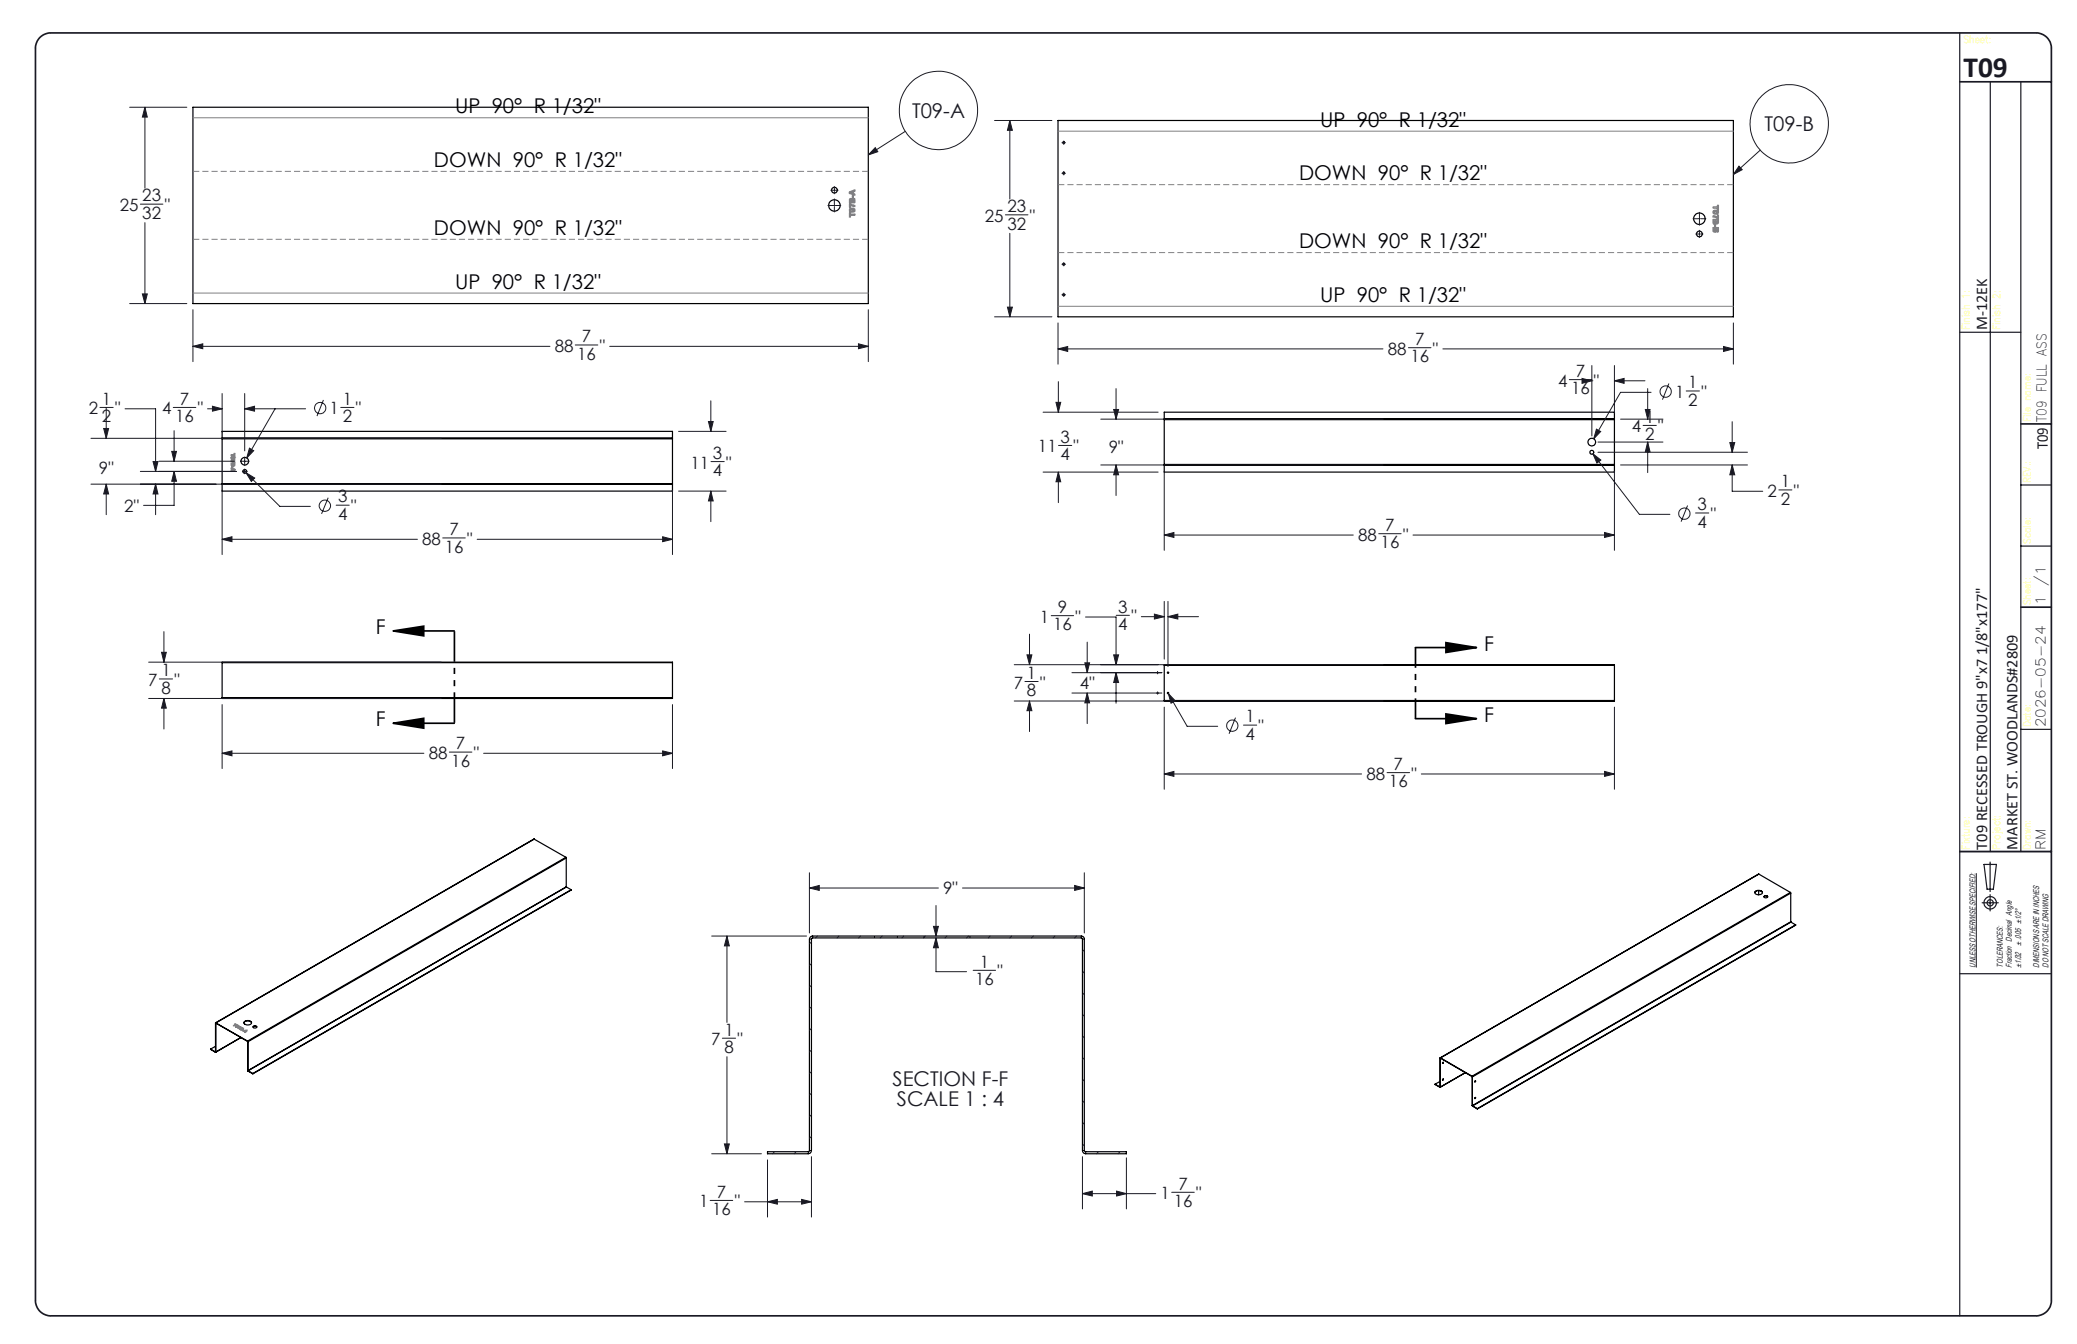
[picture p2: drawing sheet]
<svg xmlns="http://www.w3.org/2000/svg" width="432mm" height="279mm" viewBox="0 0 432 279" stroke-linecap="round" stroke-linejoin="round" font-family="sans-serif">
<g fill="none" stroke="#191924" stroke-width=".21">
<path d="M27 22.3h11.8M30.1 22.3l.5 2h-1zM30.1 22.3v16.8M172.7 39.5h.4M173.3 39.5h.3M173.5 38.8v.4M173.5 39.4v.3M173.5 39.9v.4M173.8 39.5h.4M182 30.7l.5 .8-2 .7zM188.2 27.3l-7.7 4.9M206.8 25h11.9"/>
<path d="M209.9 25l.6 2.1h-1.1zM209.9 25v16.4M220.8 29.7h.1M220.8 36h.1M221 29.7h.3M221 36h.3M221.2 29.3v.1M221.2 29.5v.3M221.2 30h.1M221.2 35.7h.1M221.2 35.8v.4M221.2 36.3v.1"/>
<path d="M221.5 29.7h.1M221.5 36h.1M361.5 34.5l.7 .8-1.8 1zM365.9 31.2l-5.5 5.1M29.2 42.4h4.7M30.1 46.3v16.8M172.1 42.7h1M173.3 42.7h.3M173.5 41.3v1.1M173.5 42.5v.4M173.5 43v1.1M173.8 42.7h1"/>
<path d="M209 44.7h4.7M209.9 48.5v17.4M220.8 54.9h.1M221 54.9h.3M221.2 54.6h.1M221.2 54.8v.3M221.2 55.2v.1M221.5 54.9h.1M352 45.5h1M352.5 48.6h.5M353.1 48.6h.3M353.1 45.5h.3"/>
<path d="M353.3 44.1v1.1M353.3 45.3v.3M353.3 45.8v1M353.3 47.9v.4M353.3 48.5v.3M353.3 49v.4M353.6 48.6h.4M353.6 45.5h1M27 63.1h11.8M29.6 61.1h1l-.5 2zM40.1 72l2.1-.5v1zM40.1 64.4v10.8"/>
<path d="M40.1 72h74.2M119.6 71.7h4.7M126.8 72h53.7M178.5 71.5l2 .5-2 .5zM180.5 64.4v10.8M206.8 65.9h11.9M209.4 63.9h1.1l-.6 2zM220 72.5l2-.5v1.1zM220 67.1v8.6M220 72.5h67.5M220 79.3v6.4M220.8 61.3h.1"/>
<path d="M221 61.3h.3M221.2 60.9v.1M221.2 61.1v.4M221.2 61.6h.1M221.5 61.3h.1M292.8 72.3h4.7M300 72.5h60.4M326.2 78.9h4.7M328.9 78.7l2 .5-2 .5zM330.9 79.2h.1M330.9 76v14.6M335.6 79.2l2-.5v1z"/>
<path d="M335.6 76v9.9M335.6 79.2h6.4M347 79.7l-1.4 3.4M358.3 72l2.1 .5-2.1 .6zM360.4 67.1v8.6M18.9 91.1h72.8M20.8 84.7h2.7M21.6 89.1h1l-.5 2zM22.1 84.8v6.3M26 85h6.3v13M29.2 98h19.9M31.8 96h1l-.5 2z"/>
<path d="M33 95.9h15.7M35.7 93.8h1l-.5 2.1zM36 84.7h4.7M36.2 98l.5 2h-1zM36.2 98v7.1h-6.4M36.2 89.5v6.4M43.1 85h3.1M44.2 84.5l2 .5-2 .5zM46.2 81.8v8.1M50 95.9h.7M50.4 98h.3M50.8 98h.2"/>
<path d="M50.8 95.9h.2M50.9 85l2-.5v1zM50.9 85h12.6M50.9 81.8v11.9M50.9 95v.7M50.9 95.8v.2M50.9 96.1v.7M50.9 97.5v.3M50.9 97.9v.2M50.9 98.2v.3M51.1 98h.3M51.1 95.9h.7"/>
<path d="M51.2 98.3l1.8 1.1-.8 .7zM51.2 98.3l7 7h6.3M51.9 93.2l.8 .5-1.4 1.5zM57.2 85l-5.9 10.2M67.2 83.1l-1.3 3.4M70.8 84.7h2.8M141.1 89.7h9.9M147.3 87.6h1l-.5 2.1zM147.8 83.3v6.4M147.8 96h2.8M216.9 98.1h23.9M216.9 85.7h23.9"/>
<path d="M219.5 83.6h1l-.5 2.1zM220 98.1l.5 2.1h-1zM220 98.1v6.4M220.1 92.6h2.7M228.8 87.1h58.7M228.8 96.7h58.7M231.5 85.1h1.1l-.6 2zM232 96.7l.6 2h-1.1zM232 80.8v6.3M232 96.7v6.3M242 97.9v16.5M331.2 94.3l1.6 1.3-.8 .7z"/>
<path d="M331.2 94.3l9.6 12.6h6.4M331.9 89.2l.9 .5-1.5 1.5zM332.2 91.9h13.5M332.2 94h31.1M335.6 97.9v16.5M336.9 87.1h8.8M336.9 96.7h26.4M341.6 88.4h2.7M342.1 85.1h.9l-.5 2zM342.5 91.9l.5 2h-.9zM342.5 80.8v6.3M342.5 91.9v6.3"/>
<path d="M343.3 81.6h-6.4l-5.6 9.6M350.6 81.3h2.7M359.6 92h1l-.5 2zM360.1 96.7l.5 2h-1zM360.1 96.7v5.4h6.4M360.1 87.7v6.3M18.9 100.6h72.8M22.1 100.6l.5 2.1h-1zM22.1 100.6v6.4M32.3 100.6l.5 2.1h-1zM32.3 100.6v6.4M46.2 112.1l2-.5v1z"/>
<path d="M46.2 101.9v13.4M46.2 112.1h40.6M68.2 103.5l-1.3 3.3M69.9 105h2.7M92 111.8h4.7M99.2 112.1h40.6M137.8 111.6l2 .5-2 .5zM139.8 101.9v13.4M141.1 102.1h9.9M147.8 102.1l.5 2h-1zM147.8 102.1v6.3M242 111.2l2.1-.5v1z"/>
<path d="M242 111.2h39.3M286.6 110.9h4.7M293.8 111.2h41.8M333.6 110.7l2 .5-2 .5zM350.8 105.1l-1.3 3.3M352.5 106.6h2.7M369.8 101.8h2.7M30.9 137.7h60.8M33.6 135.6h1l-.5 2.1zM34.1 131.3v6.4M210.9 138.2h76.6M213.5 136.1h1l-.5 2.1z"/>
<path d="M214 131.8v6.4M218.5 128h4.7M222.8 139.8h18.7M225.5 137.8h1l-.5 2zM225.7 128.3h6.3v9.9M226 133.5v6.3M231.5 136.1h1.1l-.6 2.1zM232 139.8l.6 2.1h-1.1zM232 139.8v6.4M232.1 127.9h2.7M237.3 128.2h4.7M240 127.7l2 .5-2 .5z"/>
<path d="M240.7 139.6h.1M240.7 139.7v.2M242 125v12M242.8 128.2l2.1-.5v1zM242.8 125v13.6M242.8 128.2h6.4M30.9 145.2h60.8M33.1 141.1h2.8M34.1 145.2l.5 2h-1zM34.1 145.2v6.4M46.2 156.6l2-.5v1zM46.2 146.5v13.3"/>
<path d="M46.2 156.6h41.9M93.4 156.4h4.7M100.5 156.6h39.3M137.8 156.1l2 .5-2 .5zM139.8 146.5v13.3M210.9 145.7h76.6M213.1 141.7h2.7M214 145.7l.5 2h-1zM214 145.7v6.4M222.8 144.1h18.7M226 144.1l.5 2h-1zM226 144.1v6.3"/>
<path d="M240.7 140.1h.1M240.7 143.8v.1M240.7 144v.2M240.7 144.3h.1M242 147v17.1M242.9 144.2l1.4 1.5-.8 .5zM242.9 144.2l3.9 6.8h6.4M256.9 149.2l-1.4 3.3M258.5 150.7h2.8M335.6 147v17.1M242 160.9l2.1-.5v1zM242 160.9h41.1"/>
<path d="M288.4 160.6h4.7M295.5 160.9h40.1M333.6 160.4l2 .5-2 .5zM148 194.6h19.7M151.1 194.6l.5 2h-1zM151.1 194.6v17.9M168.3 184.6l2-.5v1zM168.3 181.4v12.6M168.3 184.6h26.8M168.7 195.8l-.4 .4M169.9 194.6l-.4 .4M174.4 194.6l-.4 .4"/>
<path d="M178.9 194.6l-.4 .4M183.4 194.6l-.4 .4M187.9 194.6l-.4 .4M192.4 194.6l-.4 .4M194.1 192.6h1l-.5 2zM194.6 195l.5 2h-1zM194.6 195v7h6.3M194.6 188.2v6.4M196.8 194.6l-.3 .4M200.1 184.6h25.3M201.4 194.6l-.5 .4M205.8 194.6l-.3 .4"/>
<path d="M210.3 194.6l-.4 .4M214.8 194.6l-.4 .4M219.3 194.6l-.4 .4M223.4 184.1l2 .5-2 .5zM223.8 194.6l-.4 .4M225.4 197.4l-.4 .4M225.4 181.4v12.6M410.9 181.5v19.6M150.2 215.8h2.7M151.1 219.7v20.2M168.7 200.3l-.4 .4M168.7 204.8l-.4 .4"/>
<path d="M168.7 209.3l-.4 .4M168.7 213.8l-.4 .4M168.7 218.3l-.4 .4M202.3 201.7h4.7M225.4 201.9l-.4 .5M225.4 206.4l-.4 .4M225.4 210.9l-.4 .4M225.4 215.4l-.4 .4M225.4 219.9l-.4 .4M148 239.9h10.3M150.6 237.8h1l-.5 2.1zM161 239.4l-.4 .5"/>
<path d="M165.5 239.4l-.4 .5M168.7 222.8l-.4 .4M168.7 227.3l-.4 .3M168.7 231.7l-.4 .5M168.7 236.3l-.4 .3M225.4 224.4l-.4 .4M225.4 228.9l-.4 .4M225.4 233.4l-.4 .4M225.4 237.9l-.4 .4M228.4 239.4l-.4 .5M232.8 239.4l-.4 .5M147.6 249.6h4.7"/>
<path d="M154.8 249.8h13.9M159.6 249.8l2-.5v1zM159.6 241.1v11.9M166.7 249.3l2 .5-2 .5zM168.7 240.5v12.5M225 248.1l2.1-.5v1zM225 240.5v10.8M225 248.1h15.3M232.1 247.6l2.1 .5-2.1 .5zM234.2 240.7v10.6M243.6 247.9h4.7"/>
<circle cx="195.1" cy="23" r="8.1"/>
<circle cx="372" cy="25.7" r="8.1"/>
<circle cx="66.6" cy="84.8" r="1.18"/>
<circle cx="346.3" cy="81.4" r="1.17"/>
<circle cx="67.5" cy="105.1" r="1.18"/>
<circle cx="350.2" cy="106.8" r="1.18"/>
<circle cx="256.2" cy="150.8" r="1.18"/>
</g>
<g fill="none" stroke="#191924" stroke-width=".25">
<path d="M407.4 6.8v266.7M413.8 17v160M420.1 17v160M407.4 69.1h12.7M420.1 113.5h6.4M420.1 100.8h6.4M420.1 151.6h6.4M407.4 177h19.1M412.5 179.7h2.5l-.6 5.2h-1.3zM413.7 179.2v6.1M412.1 187.7h3.3M413.7 186v3.4"/>
<path d="M407.4 202.4h19.1"/>
<circle cx="413.7" cy="187.7" r=".66"/>
<circle cx="413.8" cy="187.7" r="1.29"/>
</g>
<path d="M8.2 7.9a3.3 3.3 0 0 1 2.3-1.1h412.8a3.2 3.2 0 0 1 3.2 3.2v260.4a3.2 3.2 0 0 1-3.2 3.1h-412.8a3.2 3.2 0 0 1-3.1-3.1v-260.4a3.2 3.2 0 0 1 .8-2.1zM407.4 17h19.1M420.1 88.1h6.4M420.1 126.2h6.4M407.4 177h19.1" fill="none" stroke="#191924" stroke-width=".35"/>
<g fill="none" stroke="#000" stroke-width=".25">
<path d="M40.1 22.3h140.4v40.8h-140.4zM220 25h140.4v40.9h-140.4zM46.2 91.1v.1M46.2 91.1h.1M46.2 91.1v-1.4h93.6v1.4M46.2 91.2v9.3M46.2 91.2h93.6M46.2 91.1h93.6M139.8 91.1v.1M139.8 91.1h.1M139.8 91.2v9.3M242 87.1v.1"/>
<path d="M242 96.6v.1M242 87.1h.1M242 96.7h.1M242 87.1v-1.4h93.6v1.4M242 96.7v1.4h93.6v-1.4M242 87.2v9.4M242 87.1h93.6M242 87.2h93.6M242 96.6h93.6M242 96.7h93.6M335.6 87.1v.1M335.6 96.6v.1"/>
<path d="M335.6 87.1h.1M335.6 96.7h.1M335.6 87.2v9.4M46.2 100.5v.1M46.2 100.6v.1M46.2 100.7v1.4h93.6v-1.4M46.2 100.5h93.6M46.2 100.6h93.6M46.2 100.7h93.6M139.8 100.5v.1M139.8 100.6v.1M46.2 137.8v-.1h93.6v.1"/>
<path d="M46.2 137.8v7.4h93.6v-7.4M46.2 137.8h93.6M242 138.3v-.1h93.6v.1M242 138.3v7.4h93.6v-7.4M242 138.3h93.6M46.2 145.1h.1M46.2 145.1h93.6M139.8 145.1h.1M242 145.6l93.6 .1zM111.1 174.4l-66.3 38.2M111.1 174.4l-66.2 38.3M111.1 174.4l6.6 3.8"/>
<path d="M117.7 178.2v.2M117.7 178.2l-66.2 38.2M117.7 178.4l.1 6M117.7 178.4l-66.2 38.2M117.8 184.4l-66.3 38.2M117.8 184.4l.9 .6M118.7 185l-66.1 38.2M168.5 194.8l.3-.2h56a.6 .6 0 0 1 .6 .6v44l.2 .2h8.6v.5h-8.5a.73 .73 0 0 1-.7-.7v-44l-.1-.2-56.1 .1-.1 44.1a.73 .73 0 0 1-.7 .7h-8.4v-.5h8.5l.2-.1v-44.1zM364.8 185.6a.96 .96 0 0 1 1.6 0M364.9 185.3a.93 .93 0 0 1 1.5 .3 .87 .87 0 0 1-.8 .4 .87 .87 0 0 1-.8-.5zM365.6 181.7h.1M365.6 185.1v.9"/>
<path d="M365.7 181.7l-66.3 38.2M365.7 181.7l6.5 3.8M366.7 186.4a.46 .46 0 0 1 .8 0M366.8 186.3a.33 .33 0 0 1 .4-.1 .33 .33 0 0 1 .2 .4h-.5l-.2-.2zM372.2 185.5l.1 .2M372.2 185.5l-66.2 38.2M372.3 191.6v.1M372.3 185.7l-66.2 38.2M372.3 191.6l-66.2 38.2M372.3 185.7v5.9M372.3 191.7l-66.2 38.2M372.3 191.7l1 .6"/>
<path d="M373.3 192.3l-66.2 38.2M43.8 218.1l1 .6M44.8 218.7h.1M44.8 212.7h.1M44.8 212.7v6M44.8 217.5l-1 .6M44.9 212.7h-.1M44.9 218.7h-.1M44.9 212.7l6.6 3.8M44.9 212.7v6M44.9 212.7l6.6 3.7M50.1 215.7l-5.2 3"/>
<path d="M50.1 215.7l-5.3 3.1M50.7 212.7a.96 .96 0 0 1 1.6 0M50.8 212.4a.9 .9 0 0 1 1.5 .3 .85 .85 0 0 1-.9 .4 .85 .85 0 0 1-.7-.6zM51.5 216.5h.1M51.5 216.4v.2M51.5 216.4v.1M51.5 216.5v.1M51.5 216.5v6M51.5 216.6l.1 6.1M52.6 213.5l.2-.2 .6 .2M52.7 213.3a.32 .32 0 0 1 .4-.1 .32 .32 0 0 1 .2 .4 .32 .32 0 0 1-.5 .2 .32 .32 0 0 1-.1-.5zM299.4 220h.1"/>
<path d="M299.4 220v6M299.5 219.9l-.1 .1M299.5 220l-.1 6M299.5 220l6.5 3.8M299.5 219.9v.1M299.5 219.9l6.5 3.8M51.5 222.5l.1 .2M51.5 222.5v.1M51.5 222.6l1.1 .6M51.6 222.7l1 .5M52.6 223.2h.1M298.3 225.4l1.1 .6"/>
<path d="M299.4 224.8l-1.1 .6M299.4 226h.1M300 220.8l-.1 .3M300 224.3l-.1 .2M304.6 223l-5.2 3M304.7 223l-5.3 3M306 223.7l.1 .2M306 223.8h.1M306 223.7v.1M306.1 229.8v.1M306.1 223.8v.1M306.1 223.8v6"/>
<path d="M306.1 229.8h.1M306.1 223.9v5.9M306.1 229.9h.1M306.1 229.9l1 .6M306.6 228.2h.2l-.1 .2zM306.6 224.8l.2-.1-.1 .2zM306.7 224.7l-.1 .2M306.7 228.1l-.1 .3M307.1 230.5h.1"/>
<circle cx="173.5" cy="39.5" r=".6"/>
<circle cx="221.1" cy="29.6" r=".19"/>
<circle cx="221.1" cy="36" r=".19"/>
<circle cx="173.5" cy="42.7" r="1.18"/>
<circle cx="221.1" cy="54.9" r=".2"/>
<circle cx="353.3" cy="45.5" r="1.2"/>
<circle cx="353.3" cy="48.6" r=".6"/>
<circle cx="221.1" cy="61.3" r=".2"/>
<circle cx="50.9" cy="98" r=".39"/>
<circle cx="50.9" cy="95.9" r=".79"/>
<circle cx="330.9" cy="94" r=".41"/>
<circle cx="330.9" cy="91.9" r=".79"/>
<circle cx="242.8" cy="139.8" r=".13"/>
<circle cx="242.8" cy="144.1" r=".13"/>
<circle cx="300" cy="224.4" r=".12"/>
<circle cx="300" cy="220.9" r=".12"/>
</g>
<path d="M168.3 195.2h.4M169 195v-.4M181.8 194.6v.4M186.6 195v-.4M192.1 194.6v.4M201.6 195v-.4M224.8 194.6v.4M225.1 195.2h.4M168.1 239.4v.4M168.3 239.2h.4M225.5 239.2h-.4M225.7 239.4v.4" fill="none" stroke="#000" stroke-width=".21" stroke-dasharray="1.3 .6" stroke-linecap="butt"/>
<path d="M81.7 131.2l6.4-1v2zM81.7 131.2h12.7M294.3 134.6h12.7M300.6 133.6l6.4 1-6.4 1zM81.7 150.4l6.4-1.1v2.1zM81.7 150.4h12.7M294.3 149.4h12.7M300.6 148.4l6.4 1-6.4 1z" fill="none" stroke="#000" stroke-width=".35"/>
<g fill="none" stroke="#808080" stroke-width=".25">
<path d="M176.7 39.9l1-.4v.3h-.3v.5l.3 .2-.1 .1-.9-.4-.1-.1zM176.7 44.2h.1v.3h.9v.2l-.9 .1v.3h-.2zM176.7 42.3l.7 .4a.19 .19 0 0 1 .3 0 .19 .19 0 0 1 0 .3 .19 .19 0 0 1-.3-.1l-.6-.3v.4l-.2 .1zM176.7 43.4l.8-.1 .2 .2v.3l-.2 .3h-.7l-.2-.2zM176.7 41.3l.4 .1 .2-.2 .3 .1 .1 .8-1.1 .1zM176.8 43.6l.4-.1a.19 .19 0 0 1 .3 .1 .19 .19 0 0 1-.2 .3l-.5-.1zM176.8 41.6h.2v.3h-.2zM176.8 40l.5-.1v.3zM177.2 40.7h.2v.4h-.2zM177.3 41.5h.2v.4h-.3zM356.1 43.1l.9-.1v-.3h.2l.1 .9h-.3v-.3h-.8zM356.1 44.9h.6l.3 .3v-.5h.2l.1 .6a.34 .34 0 0 1-.6-.1l-.5-.1z"/>
<path d="M356.1 47.4l1.1-.1v.8l-.2 .1-.3-.2a.32 .32 0 0 1-.4 .2 .32 .32 0 0 1-.2-.4zM356.2 45.6h1l.1 .6a.28 .28 0 0 1-.2 .3 .28 .28 0 0 1-.4-.1l-.1 .2-.4-.1zM356.2 43.8h.9l.2 .4-.3 .3-.7-.1-.2-.2zM356.3 44h.6a.19 .19 0 0 1 .2 .2 .19 .19 0 0 1-.3 .1l-.5-.1zM356.3 45.9h.3v.2a.16 .16 0 0 1 0 .2 .16 .16 0 0 1-.3-.1zM356.3 47.6h.3v.2a.16 .16 0 0 1-.2 .2 .16 .16 0 0 1-.1-.2zM356.5 46.7h.2l-.1 .5-.2-.1zM356.8 45.9h.2v.3h-.2zM356.8 47.6h.2v.3h-.2zM48 94.5h.6l.2-.2v.5l-.1 .1-.1-.2h-.5zM48 95.7l.6 .3 .2-.4v.5l-.7-.2zM48 96.3l.8-.1v.4a.17 .17 0 0 1-.1 .3 .17 .17 0 0 1-.2-.2 .23 .23 0 0 1-.3 .2 .23 .23 0 0 1-.2-.3z"/>
<path d="M48 97.3l.8 .2v.2l-.7 .3 .1-.5zM48.2 95h.4a.34 .34 0 0 1-.1 .5 .34 .34 0 0 1-.5-.3zM48.2 95.2l.4-.1 .1 .2h-.5zM48.2 96.4h.2l-.1 .3h-.1zM48.3 96.9l.1 .4zM48.4 97.6h.2l-.2 .2zM48.5 96.4h.2l-.1 .3-.1-.1zM48.8 212.8l.5 .3-.8 .2 .4-.3zM49 213.3l.4-.2a.22 .22 0 0 1 .2 .3 .22 .22 0 0 1-.3 .1h-.3zM49.2 213.3h.3l-.2 .2h-.2zM49.4 213.7l.6-.1-.2-.2 .4 .1zM49.8 213.9l.4-.3 .4 .2-.3 .3z"/>
<path d="M50 213.9l.3 .1zM50.2 213.8l.2 .1zM50.4 214.1l.3 .1zM50.5 214.3l.8-.1-.3 .4zM50.9 214.3h.3l-.2 .1z"/>
</g>
<path d="M94.5 131.2v19.1" fill="none" stroke="#000" stroke-width=".35" stroke-dasharray="6.3 1.3 1.3 1.3 1.3 1.3" stroke-dashoffset="-.1" stroke-linecap="butt"/>
<path d="M294.3 149.4v-14.8" fill="none" stroke="#000" stroke-width=".35" stroke-dasharray="6.3 1.3 1.3 1.3 1.3 1.3" stroke-dashoffset="2.1" stroke-linecap="butt"/>
<path d="M40.1 35.6h140.4M220 38.4h140.4M180.5 49.8h-140.4M360.4 52.5h-140.4" fill="none" stroke="#808080" stroke-width=".21" stroke-dasharray="1.3 .6" stroke-linecap="butt"/>
<path d="M40.1 24.5h140.4M220 27.3h140.4M40.1 60.9h140.4M220 63.7h140.4" fill="none" stroke="#808080" stroke-width=".21"/>
<path d="M81.7 131.2l6.4-1v2zM81.7 150.4l6.4-1.1v2.1zM300.6 148.4l6.4 1-6.4 1zM300.6 133.6l6.4 1-6.4 1z" fill="#000"/>
<g fill="#191924">
<path d="M33.6 135.6h1l-.5 2.1zM34.1 145.2l.5 2h-1zM137.8 156.1l2 .5-2 .5zM46.2 156.6l2-.5v1zM21.6 89.1h1l-.5 2zM22.1 100.6l.5 2.1h-1zM137.8 111.6l2 .5-2 .5zM46.2 112.1l2-.5v1zM31.8 96h1l-.5 2zM32.3 100.6l.5 2.1h-1zM35.7 93.8h1l-.5 2.1zM36.2 98l.5 2h-1zM44.2 84.5l2 .5-2 .5zM50.9 85l2-.5v1zM51.2 98.3l1 1.8 .8-.7zM51.9 93.2l-.6 2 1.4-1.5zM147.8 102.1l.5 2h-1zM147.3 87.6h1l-.5 2.1zM231.5 85.1h1.1l-.6 2zM232 96.7l.6 2h-1.1zM333.6 110.7l2 .5-2 .5zM242 111.2l2.1-.5v1zM220 98.1l.5 2.1h-1zM219.5 83.6h1l-.5 2.1zM331.9 89.2l-.6 2 1.5-1.5zM331.2 94.3l.8 2 .8-.7zM328.9 78.7l2 .5-2 .5zM335.6 79.2l2-.5v1zM342.5 91.9l.5 2h-.9zM342.1 85.1h.9l-.5 2zM359.6 92h1l-.5 2zM360.1 96.7l.5 2h-1zM178.5 71.5l2 .5-2 .5zM40.1 72l2.1-.5v1zM29.6 61.1h1l-.5 2zM30.1 22.3l.5 2h-1z"/>
<path d="M220 72.5l2-.5v1.1zM358.3 72l2.1 .5-2.1 .6zM209.9 25l.6 2.1h-1.1zM209.4 63.9h1.1l-.6 2z"/>
<path d="M182 30.7l.5 .8-2 .7zM361.5 34.5l.7 .8-1.8 1z"/>
<path d="M213.5 136.1h1l-.5 2.1zM214 145.7l.5 2h-1zM225.5 137.8h1l-.5 2zM226 144.1l.5 2h-1zM242.8 128.2l2.1-.5v1zM240 127.7l2 .5-2 .5zM232 139.8l.6 2.1h-1.1zM231.5 136.1h1.1l-.6 2.1zM242.9 144.2l.6 2 .8-.5zM242 160.9l2.1-.5v1zM333.6 160.4l2 .5-2 .5zM159.6 249.8l2-.5v1zM166.7 249.3l2 .5-2 .5zM150.6 237.8h1l-.5 2.1zM151.1 194.6l.5 2h-1zM168.3 184.6l2-.5v1zM223.4 184.1l2 .5-2 .5zM225 248.1l2.1-.5v1zM232.1 247.6l2.1 .5-2.1 .5zM194.1 192.6h1l-.5 2zM194.6 195l.5 2h-1z"/>
</g>
<text font-size="6.1" fill="#191924" x="408.2" y="16.1">T09</text>
<g font-size="4.2">
<text x="94.6" y="23.5">UP 90° R 1/32&quot;</text>
<text x="274.4" y="26.4">UP 90° R 1/32&quot;</text>
<text x="90.2" y="34.7">DOWN 90° R 1/32&quot;</text>
<text x="270.1" y="37.4">DOWN 90° R 1/32&quot;</text>
<text x="90.2" y="48.8">DOWN 90° R 1/32&quot;</text>
<text x="270.1" y="51.6">DOWN 90° R 1/32&quot;</text>
<text x="94.6" y="60">UP 90° R 1/32&quot;</text>
<text x="274.4" y="62.7">UP 90° R 1/32&quot;</text>
<text x="78.2" y="131.8">F</text>
<text x="308.5" y="135.3">F</text>
<text x="78.2" y="151">F</text>
<text x="308.5" y="150.1">F</text>
</g>
<g font-size="4.2" fill="#191924">
<text x="189.6" y="24.5">T09-A</text>
<text x="366.8" y="27.3">T09-B</text>
<text x="185.6" y="225.8">SECTION F-F</text>
<text x="186.5" y="229.9">SCALE 1 : 4</text>
</g>
<g font-size="3.5" fill="#191924">
<text x="29.6" y="41.9">23</text>
<text x="24.9" y="43.9">25</text>
<text x="29.6" y="45.5">32</text>
<text x="34.3" y="43.9">&quot;</text>
<text x="204.7" y="46.1">25</text>
<text x="209.4" y="44.1">23</text>
<text x="209.4" y="47.7">32</text>
<text x="214.1" y="46.1">&quot;</text>
<text x="121" y="71.2">7</text>
<text x="294.2" y="71.7">7</text>
<text x="115.3" y="73.2">88</text>
<text x="120" y="74.8">16</text>
<text x="124.7" y="73.2">&quot;</text>
<text x="288.5" y="73.7">88</text>
<text x="293.2" y="75.3">16</text>
<text x="297.9" y="73.7">&quot;</text>
<text x="323.9" y="80.4">4</text>
<text x="326.6" y="82">16</text>
<text x="327.6" y="78.4">7</text>
<text x="331.3" y="80.4">&quot;</text>
<text x="348.2" y="82.7">1</text>
<text x="351" y="80.7">1</text>
<text x="353.7" y="82.7">&quot;</text>
<text x="18.5" y="86.1">2</text>
<text x="21.2" y="84.2">1</text>
<text x="21.2" y="87.8">2</text>
<text x="23.9" y="86.1">&quot;</text>
<text x="33.7" y="86.1">4</text>
<text x="36.4" y="87.8">16</text>
<text x="37.4" y="84.2">7</text>
<text x="41.1" y="86.1">&quot;</text>
<text x="68.5" y="86.1">1</text>
<text x="71.3" y="84.2">1</text>
<text x="71.3" y="87.8">2</text>
<text x="74" y="86.1">&quot;</text>
<text x="339.3" y="89.9">4</text>
<text x="342" y="87.9">1</text>
<text x="344.8" y="89.9">&quot;</text>
<text x="351" y="84.3">2</text>
<text x="148.2" y="95.4">3</text>
<text x="215.8" y="94">11</text>
<text x="220.5" y="92">3</text>
<text x="220.5" y="95.6">4</text>
<text x="223.2" y="94">&quot;</text>
<text x="230.5" y="94.2">9&quot;</text>
<text x="342" y="91.5">2</text>
<text x="20.6" y="98.6">9&quot;</text>
<text x="143.5" y="97.4">11</text>
<text x="148.2" y="99">4</text>
<text x="151" y="97.4">&quot;</text>
<text x="370.2" y="101.3">1</text>
<text x="25.8" y="106.4">2&quot;</text>
<text x="70.3" y="104.5">3</text>
<text x="73" y="106.5">&quot;</text>
<text x="352.9" y="106.1">3</text>
<text x="367.5" y="103.3">2</text>
<text x="370.2" y="104.9">2</text>
<text x="372.9" y="103.3">&quot;</text>
<text x="70.3" y="108.1">4</text>
<text x="87.8" y="113.3">88</text>
<text x="93.4" y="111.3">7</text>
<text x="97.2" y="113.3">&quot;</text>
<text x="282.3" y="112.4">88</text>
<text x="288" y="110.4">7</text>
<text x="291.7" y="112.4">&quot;</text>
<text x="352.9" y="109.7">4</text>
<text x="355.7" y="108.1">&quot;</text>
<text x="92.5" y="114.9">16</text>
<text x="287" y="114">16</text>
<text x="216.2" y="129.4">1</text>
<text x="218.9" y="131.1">16</text>
<text x="219.9" y="127.4">9</text>
<text x="223.6" y="129.4">&quot;</text>
<text x="232.5" y="127.4">3</text>
<text x="232.5" y="131">4</text>
<text x="235.2" y="129.4">&quot;</text>
<text x="30.8" y="142.6">7</text>
<text x="33.5" y="140.6">1</text>
<text x="36.3" y="142.6">&quot;</text>
<text x="210.8" y="143.1">7</text>
<text x="213.5" y="141.1">1</text>
<text x="216.2" y="143.1">&quot;</text>
<text x="224.5" y="143.3">4&quot;</text>
<text x="33.5" y="144.2">8</text>
<text x="213.5" y="144.7">8</text>
<text x="94.8" y="155.8">7</text>
<text x="258.9" y="150.2">1</text>
<text x="258.9" y="153.8">4</text>
<text x="261.7" y="152.2">&quot;</text>
<text x="89.1" y="157.8">88</text>
<text x="93.8" y="159.4">16</text>
<text x="98.5" y="157.8">&quot;</text>
<text x="289.7" y="160.1">7</text>
<text x="284.1" y="162.1">88</text>
<text x="288.8" y="163.7">16</text>
<text x="293.4" y="162.1">&quot;</text>
<text x="196.1" y="185.9">9&quot;</text>
<text x="203.7" y="201.2">1</text>
<text x="207.4" y="203.2">&quot;</text>
<text x="202.7" y="204.8">16</text>
<text x="150.6" y="215.3">1</text>
<text x="147.9" y="217.3">7</text>
<text x="150.6" y="218.9">8</text>
<text x="153.3" y="217.3">&quot;</text>
<text x="145.3" y="251">1</text>
<text x="149" y="249">7</text>
<text x="152.7" y="251">&quot;</text>
<text x="241.3" y="249.3">1</text>
<text x="244" y="250.9">16</text>
<text x="245" y="247.3">7</text>
<text x="248.7" y="249.3">&quot;</text>
<text x="148.1" y="252.6">16</text>
</g>
<g font-size="3.4" fill="#191924">
<text x="413.1" y="68.7" transform="rotate(-90 413.1 68.7)">M-12EK</text>
<text x="425.7" y="93.4" transform="rotate(-90 425.7 93.4)">T09</text>
<text x="413.1" y="176.6" transform="rotate(-90 413.1 176.6)">T09 RECESSED TROUGH 9&quot;x7 1/8&quot;x177&quot;</text>
<text x="419.4" y="176.6" transform="rotate(-90 419.4 176.6)">MARKET ST. WOODLANDS#2809</text>
</g>
<g font-size="2.8" fill="#191924">
<text x="425.5" y="87.7" transform="rotate(-90 425.5 87.7)">T09 FULL ASS</text>
<text x="425.2" y="125.8" transform="rotate(-90 425.2 125.8)">1</text>
<text x="425.2" y="121.7" transform="rotate(-90 425.2 121.7)">/1</text>
<text x="425.2" y="151.2" transform="rotate(-90 425.2 151.2)">2026-05-24</text>
<text x="425.2" y="176.6" transform="rotate(-90 425.2 176.6)">RM</text>
</g>
<g font-size="2.1" fill="#ff0">
<text x="408.2" y="8.9">Sheet:</text>
<text x="409.5" y="68.7" transform="rotate(-90 409.5 68.7)">Finish 1:</text>
<text x="415.8" y="68.7" transform="rotate(-90 415.8 68.7)">Finish 2:</text>
<text x="422.2" y="87.7" transform="rotate(-90 422.2 87.7)">File name:</text>
<text x="422.2" y="100.4" transform="rotate(-90 422.2 100.4)">REV.:</text>
<text x="422.2" y="113.1" transform="rotate(-90 422.2 113.1)">Scale:</text>
<text x="422.2" y="125.8" transform="rotate(-90 422.2 125.8)">Sheet:</text>
<text x="422.2" y="151.2" transform="rotate(-90 422.2 151.2)">Date:</text>
<text x="409.5" y="176.6" transform="rotate(-90 409.5 176.6)">Fixture:</text>
<text x="415.8" y="176.6" transform="rotate(-90 415.8 176.6)">Project:</text>
<text x="422.2" y="176.6" transform="rotate(-90 422.2 176.6)">Drawn:</text>
</g>
<g font-size="1.7" fill="#191924">
<text x="420.2" y="196.6" transform="rotate(-90 420.2 196.6)">± .005 ±1/2°</text>
<text x="410.7" y="201.1" transform="rotate(-90 410.7 201.1)">UNLESS OTHERWISE SPECIFIED:</text>
<text x="416.4" y="201.1" transform="rotate(-90 416.4 201.1)">TOLERANCES:</text>
<text x="418.3" y="201.1" transform="rotate(-90 418.3 201.1)">Fraction Decimal Angle</text>
<text x="420.2" y="201.1" transform="rotate(-90 420.2 201.1)">±1/32</text>
<text x="424" y="201.1" transform="rotate(-90 424 201.1)">DIMENSIONS ARE IN INCHES</text>
<text x="425.9" y="201.1" transform="rotate(-90 425.9 201.1)">DO NOT SCALE DRAWING</text>
</g>
</svg>
